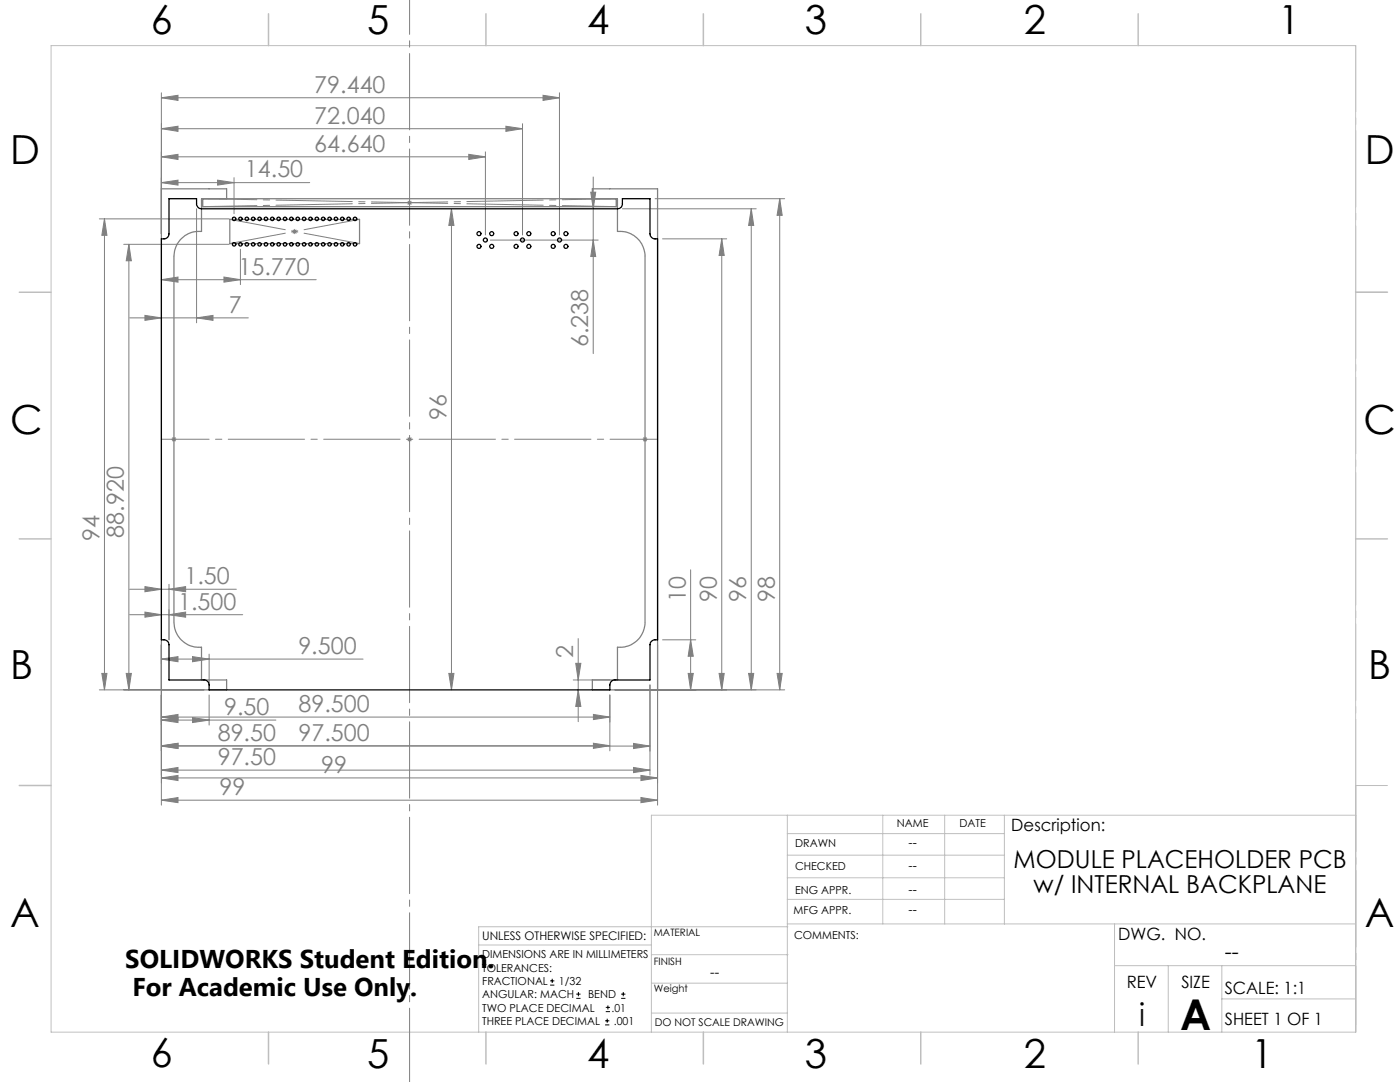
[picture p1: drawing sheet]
<svg xmlns="http://www.w3.org/2000/svg" width="279mm" height="216mm" viewBox="0 0 279 216" stroke-linecap="round" stroke-linejoin="round" font-family="sans-serif">
<g fill="none" stroke="#000" stroke-width=".2">
<path d="M109.8 196.6h.8M109.8 195.7h.8M110.2 195.3v.8M115 199.2h.9M115 198.4h.9M115.4 197.9v.9M124 199.2h.8M124 198.4h.8M124.4 197.9v.9M120.8 204.5h.8M120.8 203.7h.8M120.9 201.9h.8"/>
<path d="M120.9 201h.8M121.2 203.3v.8M121.3 200.6v.8"/>
</g>
<g fill="none" stroke="#808080" stroke-width=".2">
<path d="M32.2 19.5l3.3-.5v1zM32.2 18.5v28.2M32.2 19.5h79.5M108.4 19l3.3 .5-3.3 .5zM111.7 18.5v28.4M32.2 36.4l3.3-.5v1zM32.2 31.3l3.3-.5v1zM32.2 25.7l3.3-.5v1zM32.2 36.4h29.6M32.2 31.3h64.7M32.2 25.7h72.1M43.4 35.9l3.3 .5-3.3 .5z"/>
<path d="M46.7 35.5v7.2M81.7 40v1M93.6 30.8l3.3 .5-3.3 .5zM96.9 30.3v16.6M101 25.2l3.3 .5-3.3 .5zM104.3 24.7v22.2M117.9 38.3h1l-.5 3.4zM118.4 35.3v35.3M130.7 39.7h25.9M155.6 39.7l.5 3.3h-1zM155.6 39.7v98M19.8 43.7h25.9"/>
<path d="M20.8 43.7l.5 3.3h-1zM20.8 43.7v94M24.7 48.8h21M25.7 48.8l.5 3.2h-1zM25.7 48.8v88.9M32.2 55.8l3.3-.5v1zM32.2 55.8h30.9M39.2 41.7v22.7M44.7 55.3l3.3 .5-3.3 .5zM48 49.7v7.1M58.3 46.2h1M58.5 45.9l.7 .7"/>
<path d="M58.8 45.7v1M59.2 45.9l-.7 .7M81.2 40.5h1M81.4 40.1l.7 .7M82.1 40.1l-.7 .7M90.1 41.7l.5 3.3h-1zM90.1 41.7v96M97.9 47.9h21.5M118.4 47.9l.5 3.3h-1zM124.2 41.7h26.7M132.2 47.7h12.8M144 47.7v90"/>
<path d="M144 47.7l.5 3.3h-1zM149.9 41.7l.5 3.3h-1zM149.9 41.7v96M25.9 63.4h23.7M28.9 62.9l3.3 .5-3.3 .5zM39.2 63.4l3.3-.5v1zM34.2 87.7h1M34.4 87.3l.7 .7M34.7 87.2v1M35.1 87.3l-.7 .7M81.2 87.7h1M81.4 87.3l.7 .7"/>
<path d="M81.7 87.2v1M82.1 87.3l-.7 .7M128.2 87.7h1M128.4 87.3l.7 .7M128.7 87.2v1M129.1 87.3l-.7 .7M25.9 117.6h21.3M28.9 117.1l3.3 .5-3.3 .5zM33.7 117.6l3.3-.5v1zM33.7 116.6v11.1M137.8 113.7v24M19.8 137.7h20.9"/>
<path d="M20.3 134.4h1l-.5 3.3zM25.2 134.4h1l-.5 3.3zM25.9 122.7h22.5M28.9 122.1l3.3 .6-3.3 .5zM32.2 131.5l3.3-.5v1zM32.2 128.7v32M32.2 131.5h40.3M33.7 122.7l3.3-.6v1.1zM38.4 131l3.3 .5-3.3 .5zM41.7 130.5v6.2M41.7 138.7v6M89.6 134.4h1l-.5 3.3z"/>
<path d="M114.4 135.7h7.3M114.9 132.4h1l-.5 3.3zM115.4 137.7l.5 3.3h-1zM115.4 127.4v16.6M121.7 138.7v11.1M122.7 137.7h33.9M129.7 136.7v18M131.2 128.7v32M132.2 127.7h6.7M137.3 134.4h1.1l-.6 3.3zM137.8 127.7l.6 3.3h-1.1zM143.5 134.4h1l-.5 3.3z"/>
<path d="M149.4 134.4h1l-.5 3.3zM155.1 134.4h1l-.5 3.3zM32.2 143.7l3.3-.5v1zM32.2 148.8l3.3-.5v1zM32.2 153.7l3.3-.6v1.1zM32.2 159.7l3.3-.6v1.1zM32.2 143.1l3.3-.5v1zM32.2 148.9l3.3-.6v1.1zM32.2 155.2l3.3-.5v1.1zM32.2 143.7h22.9M32.2 148.8h89.5M32.2 153.7h97.5"/>
<path d="M32.2 159.7h99M32.2 143.1h89.5M32.2 148.9h97.5M32.2 155.2h99M38.4 143.2l3.3 .5-3.3 .5zM118.4 148.3l3.3 .5-3.3 .5zM118.4 142.6l3.3 .5-3.3 .5zM126.4 153.1l3.3 .6-3.3 .5zM126.4 148.3l3.3 .6-3.3 .5zM127.9 159.1l3.3 .6-3.3 .5zM127.9 154.7l3.3 .5-3.3 .6z"/>
</g>
<path d="M40.5 39.7v1.5h82.5v-1.5M45.2 39.7v-2h-13v100h13v-2h-5v-6.5a5.1 5.1 0 0 1-5.5-5v-73a5 5 0 0 1 5.5-5v-6.5h83v6.5a5 5 0 0 1 5.5 5v73a5 5 0 0 1-5.5 5v6.5h-5v2h13v-100h-13v2M45.9 43.8h25.9v4.8h-25.9z" fill="none" stroke="#808080" stroke-width=".25"/>
<path d="M270.6 9.1v49.2M270.6 58.3v49.2M270.6 107.5v49.2M270.6 156.7v49.2" fill="none" stroke="#c0c0c0" stroke-width=".2" stroke-dasharray="15.2 1.3 1.3 1.3" stroke-dashoffset="2.1"/>
<g fill="none" stroke="#c0c0c0" stroke-width=".2">
<path d="M10.2 9.1h260.3v196.9h-260.3zM270.5 58.3h6.4M270.5 156.7h6.4M157.1 162.7v43.3M157.1 175.2h43.3M157.1 170.6h43.3M157.1 166.3h43.3M157.1 179.5h43.3M176.2 162.7v21.7M188.5 162.7v21.7M200.4 162.7v21.7M270.6 162.7h-140.6v43.3"/>
<path d="M95.5 188.6h34.5M130 196.2h27.1M130 190.5h27.3M157.1 184.4h113.4M157.2 184.9h-61.7v21.1M222.4 184.4v21.6M222.4 192.7h48.1M233.2 192.7v13.3M243.8 199.3h26.7M243.8 192.7v13.3M130 202.1h27.1"/>
</g>
<g fill="none" stroke="#c0c0c0" stroke-width=".3">
<path d="M53.6 2.8v6.3M97 2.8v6.3M140.4 2.8v6.3M183.8 2.8v6.3M227.2 2.8v6.3M3.8 58.3h6.4M270.5 58.3h6.4M3.8 107.5h6.4M270.5 107.5h6.4M3.8 156.7h6.4M53.6 206v6.3M97 206v6.3"/>
<path d="M140.4 206v6.3M183.8 206v6.3M227.2 206v6.3"/>
</g>
<path d="M40.5 39.6l82.5 1.6M40.5 41.2l82.5-1.6" fill="none" stroke="#808080" stroke-width=".2" stroke-dasharray="15.2 1.3 1.3 1.3" stroke-dashoffset="4.5"/>
<path d="M45.9 43.8l25.9 4.8M45.9 48.6l25.9-4.8" fill="none" stroke="#808080" stroke-width=".2" stroke-dasharray="15.2 1.3 1.3 1.3" stroke-dashoffset="4"/>
<path d="M131.2 87.6h-99" fill="none" stroke="#808080" stroke-width=".2" stroke-dasharray="15.2 1.3 1.3 1.3" stroke-dashoffset="5.7"/>
<path d="M81.7 0v215.9" fill="none" stroke="#808080" stroke-width=".2" stroke-dasharray="15.2 1.3 1.3 1.3" stroke-dashoffset="3.8"/>
<g fill="#808080">
<path d="M44.7 55.3l3.3 .5-3.3 .5zM32.2 55.8l3.3-.5v1z"/>
<path d="M32.2 143.7l3.3-.5v1zM38.4 143.2l3.3 .5-3.3 .5zM32.2 148.8l3.3-.5v1zM118.4 148.3l3.3 .5-3.3 .5zM32.2 153.7l3.3-.6v1.1zM126.4 153.1l3.3 .6-3.3 .5zM32.2 159.7l3.3-.6v1.1zM127.9 159.1l3.3 .6-3.3 .5z"/>
<path d="M33.7 117.6l3.3-.5v1zM28.9 117.1l3.3 .5-3.3 .5z"/>
<path d="M25.2 134.4h1l-.5 3.3zM25.7 48.8l.5 3.2h-1zM20.3 134.4h1l-.5 3.3zM20.8 43.7l.5 3.3h-1zM115.4 137.7l.5 3.3h-1zM114.9 132.4h1l-.5 3.3zM137.3 134.4h1.1l-.6 3.3zM137.8 127.7l.6 3.3h-1.1zM143.5 134.4h1l-.5 3.3zM144 47.7l.5 3.3h-1zM155.1 134.4h1l-.5 3.3zM155.6 39.7l.5 3.3h-1zM118.4 47.9l.5 3.3h-1zM117.9 38.3h1l-.5 3.4z"/>
<path d="M149.9 41.7l.5 3.3h-1zM149.4 134.4h1l-.5 3.3zM90.1 41.7l.5 3.3h-1zM89.6 134.4h1l-.5 3.3z"/>
<path d="M32.2 36.4l3.3-.5v1zM43.4 35.9l3.3 .5-3.3 .5zM28.9 122.1l3.3 .6-3.3 .5zM33.7 122.7l3.3-.6v1.1zM32.2 131.5l3.3-.5v1zM38.4 131l3.3 .5-3.3 .5zM32.2 143.1l3.3-.5v1zM118.4 142.6l3.3 .5-3.3 .5zM32.2 148.9l3.3-.6v1.1zM126.4 148.3l3.3 .6-3.3 .5zM32.2 155.2l3.3-.5v1.1zM127.9 154.7l3.3 .5-3.3 .6zM28.9 62.9l3.3 .5-3.3 .5zM39.2 63.4l3.3-.5v1zM32.2 31.3l3.3-.5v1zM93.6 30.8l3.3 .5-3.3 .5zM32.2 25.7l3.3-.5v1zM101 25.2l3.3 .5-3.3 .5zM32.2 19.5l3.3-.5v1zM108.4 19l3.3 .5-3.3 .5z"/>
</g>
<g fill="none" stroke="#000" stroke-width=".25">
<path d="M33.7 39.7h5.5v1a.96 .96 0 0 0 1 1h83a.96 .96 0 0 0 1-1v-1h5.5v7a1.14 1.14 0 0 0 1.5 1v80a1.16 1.16 0 0 0-1.5 1v7h-7a1.02 1.02 0 0 0-1 1v1h-80v-1a1.02 1.02 0 0 0-1-1h-7v-7a1.1 1.1 0 0 0-1.5-1v-80a1.16 1.16 0 0 0 1.5-1z"/>
<circle cx="46.7" cy="48.8" r=".35"/>
<circle cx="46.7" cy="43.7" r=".35"/>
<circle cx="48" cy="48.8" r=".35"/>
<circle cx="48" cy="43.7" r=".35"/>
<circle cx="49.3" cy="48.8" r=".35"/>
<circle cx="49.3" cy="43.7" r=".35"/>
<circle cx="50.5" cy="48.8" r=".35"/>
<circle cx="50.5" cy="43.7" r=".35"/>
<circle cx="51.8" cy="48.8" r=".35"/>
<circle cx="51.8" cy="43.7" r=".35"/>
<circle cx="53.1" cy="48.8" r=".35"/>
<circle cx="53.1" cy="43.7" r=".35"/>
<circle cx="54.3" cy="48.8" r=".35"/>
<circle cx="54.3" cy="43.7" r=".35"/>
<circle cx="55.6" cy="48.8" r=".35"/>
<circle cx="55.6" cy="43.7" r=".35"/>
<circle cx="56.9" cy="48.8" r=".35"/>
<circle cx="56.9" cy="43.7" r=".35"/>
<circle cx="58.1" cy="48.8" r=".35"/>
<circle cx="58.1" cy="43.7" r=".35"/>
<circle cx="59.4" cy="48.8" r=".35"/>
<circle cx="59.4" cy="43.7" r=".35"/>
<circle cx="60.7" cy="48.8" r=".35"/>
<circle cx="60.7" cy="43.7" r=".35"/>
<circle cx="62" cy="48.8" r=".35"/>
<circle cx="62" cy="43.7" r=".35"/>
<circle cx="63.2" cy="48.8" r=".35"/>
<circle cx="63.2" cy="43.7" r=".35"/>
<circle cx="64.5" cy="48.8" r=".35"/>
<circle cx="64.5" cy="43.7" r=".35"/>
<circle cx="65.8" cy="48.8" r=".35"/>
<circle cx="65.8" cy="43.7" r=".35"/>
<circle cx="67" cy="48.8" r=".35"/>
<circle cx="67" cy="43.7" r=".35"/>
<circle cx="68.3" cy="48.8" r=".35"/>
<circle cx="68.3" cy="43.7" r=".35"/>
<circle cx="69.6" cy="48.8" r=".35"/>
<circle cx="69.6" cy="43.7" r=".35"/>
<circle cx="70.8" cy="48.8" r=".35"/>
<circle cx="70.8" cy="43.7" r=".35"/>
<circle cx="95.6" cy="46.6" r=".4"/>
<circle cx="95.6" cy="49.2" r=".4"/>
<circle cx="96.9" cy="47.9" r=".4"/>
<circle cx="98.1" cy="46.6" r=".4"/>
<circle cx="98.1" cy="49.2" r=".4"/>
<circle cx="103" cy="46.6" r=".4"/>
<circle cx="103" cy="49.2" r=".4"/>
<circle cx="104.3" cy="47.9" r=".4"/>
<circle cx="105.5" cy="46.6" r=".4"/>
<circle cx="105.5" cy="49.2" r=".4"/>
<circle cx="110.4" cy="46.6" r=".41"/>
<circle cx="110.4" cy="49.2" r=".41"/>
<circle cx="111.7" cy="47.9" r=".41"/>
<circle cx="112.9" cy="46.6" r=".41"/>
<circle cx="112.9" cy="49.2" r=".41"/>
</g>
<text font-size="8.5" x="235.5" y="205.4">A</text>
<g font-size="8">
<text x="30.1" y="6.8">6</text>
<text x="73.3" y="6.9">5</text>
<text x="117.2" y="6.9">4</text>
<text x="160.6" y="6.9">3</text>
<text x="204.3" y="6.9">2</text>
<text x="255.1" y="6.9">1</text>
<text x="2.1" y="32.7">D</text>
<text x="272.4" y="32.7">D</text>
<text x="2.1" y="86.5">C</text>
<text x="272.1" y="86.5">C</text>
<text x="2.1" y="135.6">B</text>
<text x="273.1" y="135.6">B</text>
<text x="2.1" y="185.1">A</text>
<text x="272.4" y="185.1">A</text>
<text x="30.1" y="212.9">6</text>
<text x="73.3" y="213">5</text>
<text x="117.2" y="213">4</text>
<text x="160.6" y="213">3</text>
<text x="204.3" y="213">2</text>
<text x="249.7" y="213">1</text>
</g>
<text font-size="6.3" x="227.3" y="204.6">i</text>
<g font-size="5.1">
<text x="25" y="193.2">SOLIDWORKS Student Edition.</text>
<text x="26.4" y="198.8">For Academic Use Only.</text>
</g>
<g font-size="4.9">
<text x="202.3" y="173.2">MODULE PLACEHOLDER PCB</text>
<text x="206.3" y="178.2">w/ INTERNAL BACKPLANE</text>
</g>
<g font-size="4.7" fill="#808080">
<text x="62.7" y="18.5">79.440</text>
<text x="62.7" y="24.7">72.040</text>
<text x="48.9" y="35.4">14.50</text>
<text x="62.7" y="30.3">64.640</text>
<text x="47.6" y="54.8">15.770</text>
<text x="45.7" y="62.4">7</text>
<text x="117.4" y="69.2" transform="rotate(-90 117.4 69.2)">6.238</text>
<text x="89.1" y="83.9" transform="rotate(-90 89.1 83.9)">96</text>
<text x="24.7" y="107.3" transform="rotate(-90 24.7 107.3)">88.920</text>
<text x="19.8" y="108" transform="rotate(-90 19.8 108)">94</text>
<text x="36.8" y="116.5">1.50</text>
<text x="35.5" y="121.6">1.500</text>
<text x="136.8" y="120.1" transform="rotate(-90 136.8 120.1)">10</text>
<text x="143" y="120.1" transform="rotate(-90 143 120.1)">90</text>
<text x="148.9" y="120.1" transform="rotate(-90 148.9 120.1)">96</text>
<text x="154.6" y="120.1" transform="rotate(-90 154.6 120.1)">98</text>
<text x="59.5" y="130.5">9.500</text>
<text x="114.4" y="131.3" transform="rotate(-90 114.4 131.3)">2</text>
<text x="44.7" y="142.7">9.50</text>
<text x="59.6" y="142">89.500</text>
<text x="43.5" y="147.8">89.50</text>
<text x="59.6" y="147.8">97.500</text>
<text x="43.5" y="152.6">97.50</text>
<text x="64.1" y="154.2">99</text>
<text x="43.8" y="158.6">99</text>
</g>
<text font-size="4.2" x="244.4" y="191.4">--</text>
<g font-size="3.4">
<text x="201.8" y="165.9">Description:</text>
<text x="223.2" y="187.6">DWG. NO.</text>
<text x="224.9" y="197.2">REV</text>
<text x="235.8" y="197.2">SIZE</text>
<text x="244.4" y="198.4">SCALE: 1:1</text>
<text x="244.4" y="204.6">SHEET 1 OF 1</text>
</g>
<text font-size="2.8" x="141.7" y="194.9">--</text>
<g font-size="2.5">
<text x="181.3" y="169">--</text>
<text x="181.3" y="173.5">--</text>
<text x="181.3" y="178.3">--</text>
<text x="181.3" y="182.3">--</text>
</g>
<text font-size="2.4" x="96.2" y="187.5">UNLESS OTHERWISE SPECIFIED:</text>
<g font-size="2.2">
<text x="179" y="165.1">NAME</text>
<text x="191.5" y="165.1">DATE</text>
<text x="158.7" y="169">DRAWN</text>
<text x="158.7" y="173.5">CHECKED</text>
<text x="158.7" y="178.3">ENG APPR.</text>
<text x="158.4" y="182.4">MFG APPR.</text>
<text x="96.2" y="191.2">DIMENSIONS ARE IN MILLIMETERS</text>
<text x="158.5" y="187.4">COMMENTS:</text>
<text x="96.2" y="193.9">TOLERANCES:</text>
<text x="96.2" y="196.5">FRACTIONAL</text>
<text x="111.5" y="196.5">1/32</text>
<text x="96.2" y="201.8">TWO PLACE DECIMAL</text>
<text x="96.2" y="199.2">ANGULAR: MACH</text>
<text x="117.4" y="199.2">BEND</text>
<text x="122.1" y="201.8">.01</text>
<text x="96.2" y="204.5">THREE PLACE DECIMAL</text>
<text x="122.5" y="204.5">.001</text>
</g>
<text font-size="2.1" x="130.7" y="204.6">DO NOT SCALE DRAWING</text>
<g font-size="2">
<text x="130.5" y="186.8">MATERIAL</text>
<text x="130.5" y="192.5">FINISH</text>
<text x="130.5" y="198">Weight</text>
</g>
</svg>
